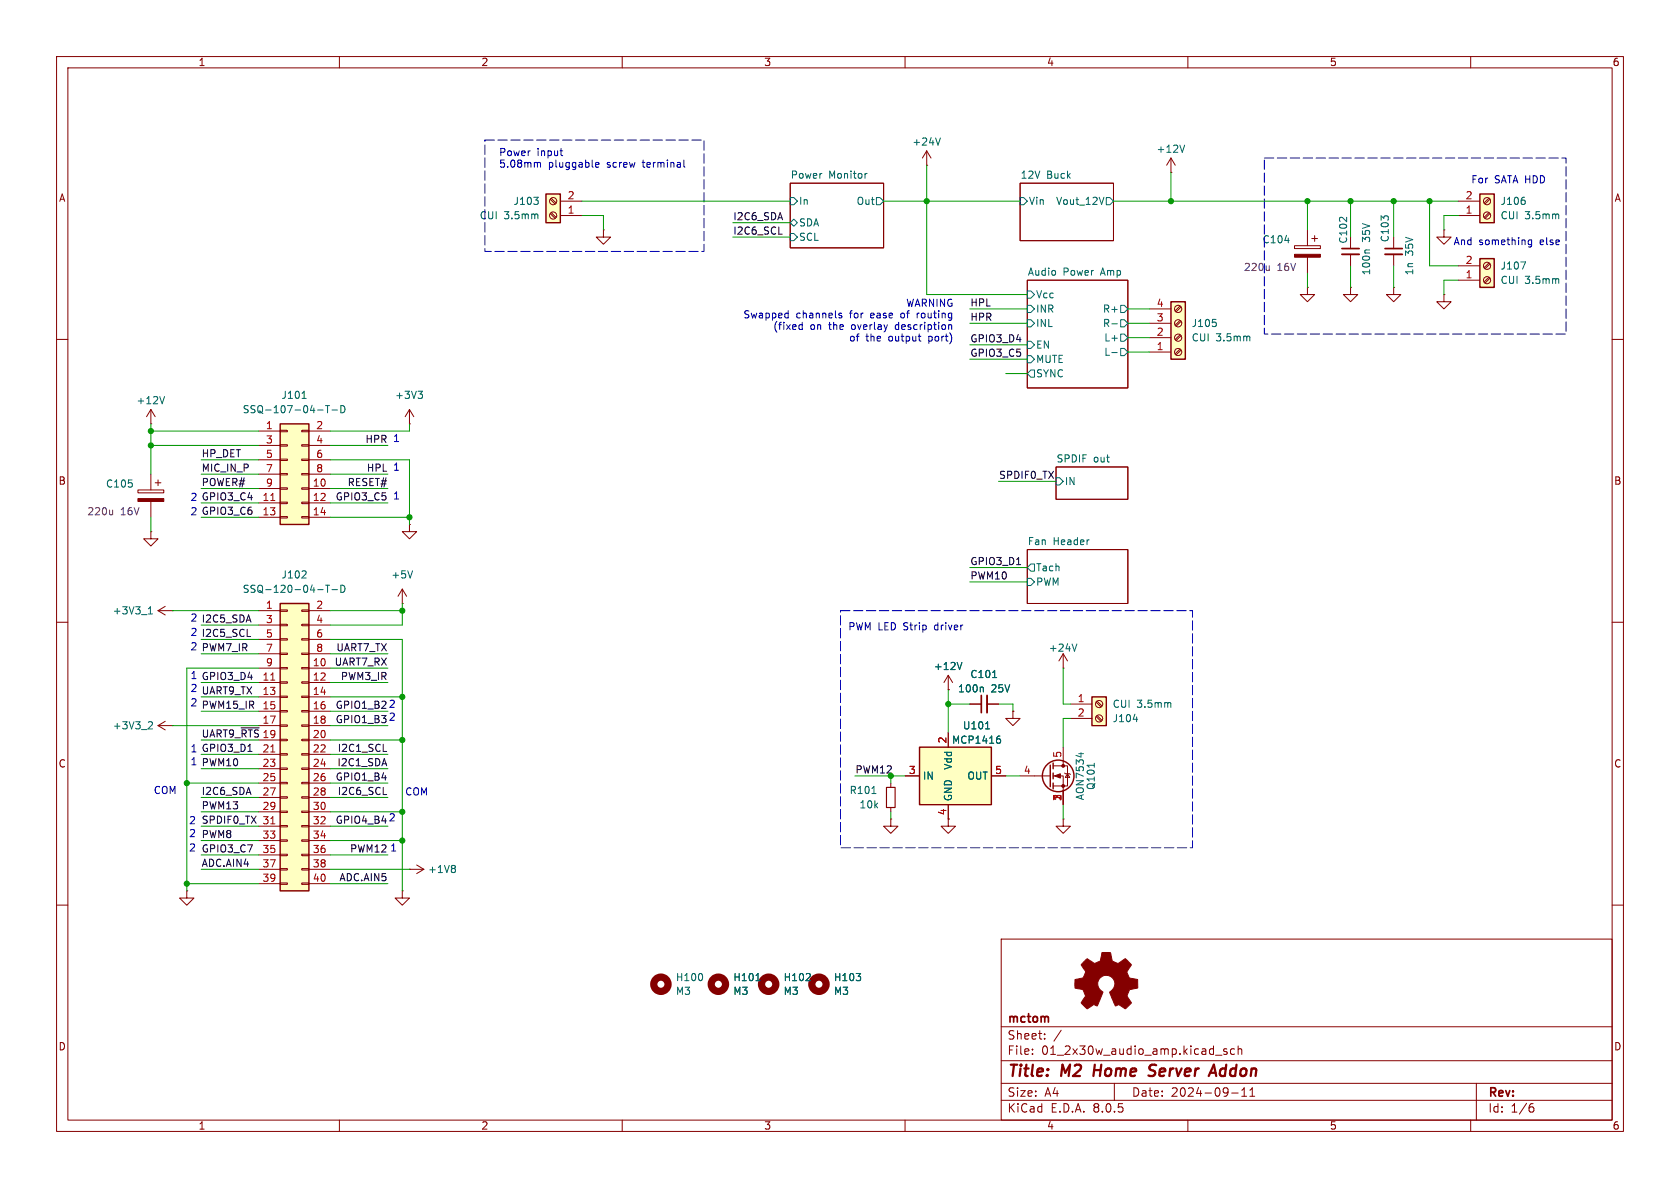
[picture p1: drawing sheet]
<svg xmlns="http://www.w3.org/2000/svg" width="297mm" height="210mm" viewBox="0 0 297 210" stroke-linecap="round" stroke-linejoin="round" font-family="sans-serif">
<g fill="none" stroke="#840000" stroke-width=".18">
<path d="M10 10h277v190h-277zM12 12h273v186h-273zM60 10v2M110 10v2M160 10v2M210 10v2M260 10v2M139.7 32.4h16.5v11.4h-16.5zM180.3 32.4h16.5v10.1h-16.5zM10 60h2M181.6 49.5h17.8v19.1h-17.8zM285 60h2"/>
<path d="M181.6 97.2h17.8v9.5h-17.8zM186.7 82.6h12.7v5.7h-12.7zM10 110h2M167.6 119.4l-.7 1.3M167.6 119.4v2.5M167.6 119.4l.8 1.3M285 110h2M167.6 121.9h.1M171.4 124.5h2.1M174.5 124.5h2M179.1 125.7v1.3h1.2l-1.2 1.3-1.3-1.3h1.3M179.1 125.7h.1"/>
<path d="M10 160h2M285 160h2M177 166h108v32h-108zM60 198v2M110 198v2M160 198v2M177 194.5h108M177 191.5h108M177 187.5h108M177 181.5h108M182.5 186.3v.1M182.5 185.5v.1"/>
<path d="M184.7 183.6v.1M184.7 182.8v.1M187.6 182.1l-1.3 2M197 191.5v3M210 198v2M214.9 186.5h1.1M216.9 185.5l-.4-.1-.2 .2 .1 .2 .5 .2v.3h-.6M217.7 193.2h1.2M218.2 185.5l-.4-.1-.3 .3v.4l.2 .2h.5M218.9 185.5l.2-.1 .4 .1v.9M218.9 184.9v1.5M219.5 193.8h.9"/>
<path d="M219.5 192.7l.5-.4v1.5M221 193.8h.8M221 192.7l.4-.4v1.5M260 198v2M261 191.5v6.5M270.6 195.7h.3l.3 .3-.1 .5-.5 .1M271 195.1l-.4 .1"/>
</g>
<path d="M193.6 188.2l-.3 2M204.1 190a.85 .85 0 0 1-1.1 .1M204.1 188.2l-.7 .1a.46 .46 0 0 0-.2 .5 .46 .46 0 0 0 .3 .4l.6 .2M213.9 189.6h1M214.6 188.2l.4 2" fill="none" stroke="#840000" stroke-width=".4"/>
<g fill="none" stroke="#006464" stroke-width=".18">
<path d="M139.7 39.4l.6-.7 .7 .7-.7 .6zM139.7 34.9h.6l.7 .7-.7 .6h-.6zM153.3 30.7l-.3 .1M154.9 34.9h.7l.6 .7-.6 .6h-.7zM180.3 34.9h.7l.6 .7-.6 .6h-.7zM195.2 34.9l-.5 1.2M195.6 34.9h.6l.6 .7-.6 .6h-.6zM139.7 41.3h.6l.7 .6-.7 .6h-.6zM181.6 54h.6l.7 .6-.7 .6h-.6zM181.6 56.5h.6l.7 .7-.7 .6h-.6zM181.6 51.4h.6l.7 .7-.7 .6h-.6zM196.6 57.2h.9"/>
<path d="M198.1 54h.7l.6 .6-.6 .6h-.7zM198.1 59.1h.7l.6 .6-.6 .6h-.7zM198.1 56.5h.7l.6 .7-.6 .6h-.7zM181.6 60.3h.6l.7 .7-.7 .6h-.6zM181.6 62.9h.6l.7 .6-.7 .6h-.6zM182.2 65.4h.7v1.3h-.7l-.6-.7zM196.6 62.3h.9M198.1 61.6h.7l.6 .6-.6 .7h-.7zM182.2 99.7h.7v1.3h-.7l-.6-.7zM186.7 84.5h.6l.7 .6-.7 .6h-.6zM170.1 117.1l-.5 1.3M175.5 119.8h.7"/>
<path d="M181.6 102.2h.6l.7 .7-.7 .6h-.6zM173.7 121.5l.1 .1v.7M151.4 172.1h.7l-.4 .5M152.1 172.7v.5"/>
</g>
<circle cx="144.8" cy="174" r="1.27" fill="none" stroke="#840000" stroke-width="1.3"/>
<path d="M174.5 122.9v3.1" fill="none" stroke="#840000" stroke-width=".33"/>
<path d="M173.5 122.9v3.1" fill="none" stroke="#840000" stroke-width=".3"/>
<path d="M193 123.2h2.6v5.1h-2.6z" fill="#ffffc2"/>
<path d="M193 123.2h2.6v5.1h-2.6z" fill="none" stroke="#840000" stroke-width=".25"/>
<g fill="none" stroke="#840000" stroke-width=".18">
<path d="M157.5 138.4v.8M189.2 124.5h3.8M189.2 127h3.8M193.8 126.7l.8 .8M193.8 124.1l.8 .9M194 126.5l.8 .8M194 124l.8 .8M157.5 142.7v.8M167.6 144.8v1.3h1.3l-1.3 1.2-1.2-1.2h1.2"/>
<circle cx="194.3" cy="124.5" r=".63"/>
<circle cx="194.3" cy="127" r=".63"/>
</g>
<path d="M200.3 127.2h.8M206.8 124.2l.2 .2v.6M154.1 140.3h.8" fill="none" stroke="#006464" stroke-width=".18"/>
<path d="M156.7 139.2h1.5v3.5h-1.5z" fill="none" stroke="#840000" stroke-width=".2"/>
<path d="M207 53.3h2.5v10.2h-2.5z" fill="#ffffc2"/>
<path d="M207 53.3h2.5v10.2h-2.5z" fill="none" stroke="#840000" stroke-width=".25"/>
<g fill="none" stroke="#840000" stroke-width=".18">
<path d="M203.2 59.7h3.8M203.2 57.2h3.8M203.2 54.6h3.8M208.6 54.1l-.9 .8M208.6 56.6l-.9 .9M208.6 59.2l-.9 .8M208.8 54.3l-.9 .8M208.8 56.8l-.9 .9M208.8 59.4l-.9 .8M231.1 50.8v1.3h-1.2l1.2 1.2 1.3-1.2h-1.3M231.1 50.8h.1M238.8 50.8v1.3h-1.3l1.3 1.2 1.2-1.2h-1.2"/>
<path d="M238.8 50.8h.1M238.8 41.9v2M238.8 45v2M246.4 50.8v1.3h-1.3l1.3 1.2 1.2-1.2h-1.2M246.4 50.8h.1M203.2 62.2h3.8M208.6 61.7l-.9 .9M208.8 61.9l-.9 .8M157.5 144.8v1.3h1.2l-1.2 1.2-1.3-1.2h1.3M157.5 144.8h.1"/>
<circle cx="208.3" cy="59.7" r=".63"/>
<circle cx="208.3" cy="54.6" r=".63"/>
<circle cx="208.3" cy="57.1" r=".63"/>
<circle cx="208.3" cy="62.2" r=".63"/>
</g>
<path d="M214.4 56.5h.6M214.9 57l.1 .2-.1 .5M220.8 59.4l.2 .2v.7M242.1 44.2h-.6l-.2 .2" fill="none" stroke="#006464" stroke-width=".18"/>
<path d="M237.2 45h3.1" fill="none" stroke="#840000" stroke-width=".33"/>
<path d="M237.2 43.9h3.1" fill="none" stroke="#840000" stroke-width=".3"/>
<path d="M162.6 132.1h12.7v10.1h-12.7z" fill="#ffffc2"/>
<path d="M162.6 132.1h12.7v10.1h-12.7z" fill="none" stroke="#840000" stroke-width=".25"/>
<path d="M188 118.1h.1M188 115.6l-.8 1.2M188 115.6v2.5M188 115.6l.7 1.2M160 137.2h2.6M167.6 129.5v2.6M175.3 137.2h2.5M167.6 142.2v2.6" fill="none" stroke="#840000" stroke-width=".18"/>
<path d="M190.4 113.8l-.4 1.3M174.2 128.8h.8M176.4 130.6l.4 .1 .1 .1-.1 .5-.4 .1M176.5 130.1h.3" fill="none" stroke="#006464" stroke-width=".18"/>
<path d="M49.5 106.7h5.1v50.8h-5.1z" fill="#ffffc2"/>
<g fill="none" stroke="#840000" stroke-width=".18">
<path d="M106.7 40.6v1.3h1.2l-1.2 1.3-1.3-1.3h1.3M106.7 40.6h.1M26.7 74.9h.1M26.7 72.4l-.8 1.3M26.7 72.4v2.5M26.7 72.4l.7 1.3M24.4 86.6h4.6v.5h-4.6zM26.7 94v1.3h-1.3l1.3 1.2 1.2-1.2h-1.2M26.7 94h.1M26.7 83.8v2.8M26.7 88.6v2.8M27.4 85.3h1"/>
<path d="M27.9 84.8v1.1M27.9 108h2.6M27.9 108l1.3 .7M29.2 107.2l-1.3 .8M30.5 108h.1M45.7 108h3.8M45.7 118.1h3.8M45.7 110.5h3.8M45.7 113h3.8M45.7 115.6h3.8M49.5 118h1.3v.2h-1.3zM49.5 115.4h1.3v.3h-1.3z"/>
<path d="M49.5 112.9h1.3v.3h-1.3zM49.5 110.4h1.3v.2h-1.3zM49.5 107.8h1.3v.3h-1.3zM53.3 118h1.3v.2h-1.3zM53.3 115.4h1.3v.3h-1.3zM53.3 112.9h1.3v.3h-1.3zM53.3 110.4h1.3v.2h-1.3zM53.3 107.8h1.3v.3h-1.3zM54.6 108h3.8M54.6 118.1h3.8M54.6 110.5h3.8M54.6 113h3.8"/>
<path d="M54.6 115.6h3.8M27.9 128.3h2.6M27.9 128.3l1.3 .7M29.2 127.5l-1.3 .8M30.5 128.3h.1M45.7 120.7h3.8M45.7 123.2h3.8M45.7 125.7h3.8M45.7 128.3h3.8M45.7 130.8h3.8M45.7 133.4h3.8M45.7 135.9h3.8"/>
<path d="M45.7 138.4h3.8M49.5 138.3h1.3v.3h-1.3zM49.5 135.8h1.3v.2h-1.3zM49.5 133.2h1.3v.3h-1.3zM49.5 130.7h1.3v.2h-1.3zM49.5 128.1h1.3v.3h-1.3zM49.5 125.6h1.3v.3h-1.3zM49.5 123.1h1.3v.2h-1.3zM49.5 120.5h1.3v.3h-1.3zM53.3 138.3h1.3v.3h-1.3zM53.3 135.8h1.3v.2h-1.3zM53.3 133.2h1.3v.3h-1.3z"/>
<path d="M53.3 130.7h1.3v.2h-1.3zM53.3 128.1h1.3v.3h-1.3zM53.3 125.6h1.3v.3h-1.3zM53.3 123.1h1.3v.2h-1.3zM53.3 120.5h1.3v.3h-1.3zM54.6 120.7h3.8M54.6 123.2h3.8M54.6 125.7h3.8M54.6 128.3h3.8M54.6 130.8h3.8M54.6 133.4h3.8M54.6 135.9h3.8"/>
<path d="M54.6 138.4h3.8M180.3 137.2h5.4M186.2 137.2h1.8v5M186.2 135.4h2.5v3.5h-2.5M188 132.1v3.3M188.2 136.7l.1 .1h.8l.1 .1M188.7 136.8l.4 .6h-.8zM33 157.5v1.3h1.3l-1.3 1.2-1.3-1.2h1.3M33 157.5h.1M45.7 141h3.8M45.7 143.5h3.8M45.7 146.1h3.8"/>
<path d="M45.7 148.6h3.8M45.7 151.1h3.8M45.7 153.7h3.8M45.7 156.2h3.8M49.5 156.1h1.3v.2h-1.3zM49.5 153.5h1.3v.3h-1.3zM49.5 151h1.3v.3h-1.3zM49.5 148.5h1.3v.2h-1.3zM49.5 145.9h1.3v.3h-1.3zM49.5 143.4h1.3v.2h-1.3zM49.5 140.8h1.3v.3h-1.3zM53.3 156.1h1.3v.2h-1.3z"/>
<path d="M53.3 153.5h1.3v.3h-1.3zM53.3 151h1.3v.3h-1.3zM53.3 148.5h1.3v.2h-1.3zM53.3 145.9h1.3v.3h-1.3zM53.3 143.4h1.3v.2h-1.3zM53.3 140.8h1.3v.3h-1.3zM54.6 141h3.8M54.6 143.5h3.8M54.6 146.1h3.8M54.6 148.6h3.8M54.6 151.1h3.8M54.6 153.7h3.8"/>
<path d="M54.6 156.2h3.8M71.1 157.5v1.3h1.3l-1.3 1.2-1.3-1.2h1.3M71.1 157.5h.1M72.4 153.7h.1M72.4 153.7h2.5M73.7 152.9l1.2 .8M74.9 153.7l-1.2 .7M188 144.8v1.3h1.2l-1.2 1.2-1.3-1.2h1.3M188 144.8h.1"/>
</g>
<g fill="none" stroke="#840000" stroke-width=".25">
<path d="M49.5 106.7h5.1v50.8h-5.1zM185.7 135.3v3.8M186.2 134.9v1M186.2 136.7v1M186.2 138.4v1"/>
<circle cx="187.1" cy="137.2" r="2.79"/>
</g>
<path d="M47.9 120.2h.7M47.9 132.9h.7M47.9 145.6h.7" fill="none" stroke="#a90000" stroke-width=".18"/>
<g fill="none" stroke="#006464" stroke-width=".18">
<path d="M29.1 70.1l-.4 1.3M26.2 108.5h.8M26.2 107.6l.4-.3v1.2M54 101l.1 .2v.3l-.8 .7h.8M56.2 104.2h.9M57.5 103.4h.8M57.9 103.4v1.3M58.7 104.2h1M60.3 103.4a.64 .64 0 0 1 .7 .7 .64 .64 0 0 1-.7 .6zM26.4 127.6h.4l.2 .3-.8 .9h.8M191.1 133v.8M193.5 134.9v.7"/>
<path d="M80.3 153l.2 .2-.2 .3 .2 .3v.2l-.2 .2M124.1 172.3v.8M133.6 173.4h.8M142.5 173.4h.8M143.2 172.2v.4"/>
</g>
<g fill="#840000" stroke="#840000" stroke-width=".18">
<path d="M186.4 137.2l1.1-.4v.7z"/>
<path d="M191.6 170l.6-.5 .9 .6a.62 .62 0 0 0 1 0l.2-.1a1.62 1.62 0 0 0 .5-1.4l.1-.2h1.4l.2 .8a.74 .74 0 0 0 .7 .9l.5 .2 1.3-.8 1 1-.4 .7a.75 .75 0 0 0-.2 1.2l.2 .5 1.5 .3v1.5l-1.4 .2-.1 .2a1.23 1.23 0 0 0-.2 1.2l.6 1-.1 .1-1 .9-.8-.5a.54 .54 0 0 0-.8 0l-1.1-2.3a2.33 2.33 0 0 0 .9-2 1.54 1.54 0 0 0-2.5-.7 1.54 1.54 0 0 0 .4 2.6l-1.1 2.4a.69 .69 0 0 0-1.1 .2l-.6 .3-1.1-1 .8-1.2-.2-.6a.71 .71 0 0 0-.9-.7l-.8-.2v-1.4l.5-.1a1.11 1.11 0 0 0 1.2-.7 .72 .72 0 0 0-.2-1.2l-.4-.7z"/>
<path d="M24.4 88.1h4.6v.5h-4.6z"/>
<circle cx="188" cy="138.9" r=".25"/>
<circle cx="188" cy="135.4" r=".25"/>
</g>
<g fill="none" stroke="#840000" stroke-width="1.3">
<circle cx="116.8" cy="174" r="1.27"/>
<circle cx="127" cy="174" r="1.27"/>
<circle cx="135.9" cy="174" r="1.27"/>
</g>
<path d="M19.9 90.2v.8M19.9 90.9l-.2 .1" fill="none" stroke="#840084" stroke-width=".18"/>
<path d="M96.5 34.3h2.6v5.1h-2.6z" fill="#ffffc2"/>
<path d="M96.5 34.3h2.6v5.1h-2.6z" fill="none" stroke="#840000" stroke-width=".25"/>
<g fill="none" stroke="#840000" stroke-width=".18">
<path d="M97.3 35.2l.8 .9M97.3 37.8l.8 .8M97.5 35.1l.8 .8M97.5 37.6l.8 .8M99.1 38.1h3.8M99.1 35.6h3.8M71.1 106.7h.1M71.1 104.1l-.7 1.3M71.1 104.1v2.6M71.1 104.1l.8 1.3"/>
<circle cx="97.8" cy="35.6" r=".63"/>
<circle cx="97.8" cy="38.1" r=".63"/>
</g>
<path d="M94.4 34.9h.8l-.5 .5M94.9 37.8l.2 .2v.7M95 35.4l.2 .2-.2 .5M72.9 100.9l-.4 1.3" fill="none" stroke="#006464" stroke-width=".18"/>
<path d="M49.5 74.9h5.1v17.8h-5.1z" fill="#ffffc2"/>
<g fill="none" stroke="#840000" stroke-width=".18">
<path d="M163.8 29.2h.1M163.8 26.7l-.7 1.2M163.8 26.7v2.5M163.8 26.7l.8 1.2M246.4 41.9v2M246.4 45v2M255.3 52.1v1.2h1.2l-1.2 1.3-1.3-1.3h1.3M255.3 52.1h.1M45.7 76.2h3.8M45.7 78.7h3.8M49.5 78.6h1.3v.3h-1.3zM49.5 76.1h1.3v.2h-1.3z"/>
<path d="M53.3 78.6h1.3v.3h-1.3zM53.3 76.1h1.3v.2h-1.3zM54.6 76.2h3.8M54.6 78.7h3.8M72.4 74.9h.1M72.4 72.4l-.8 1.3M72.4 72.4v2.5M72.4 72.4l.8 1.3M45.7 86.4h3.8M45.7 88.9h3.8M45.7 91.4h3.8M45.7 81.3h3.8"/>
<path d="M45.7 83.8h3.8M49.5 91.3h1.3v.3h-1.3zM49.5 88.8h1.3v.2h-1.3zM49.5 86.2h1.3v.3h-1.3zM49.5 83.7h1.3v.2h-1.3zM49.5 81.2h1.3v.2h-1.3zM53.3 91.3h1.3v.3h-1.3zM53.3 88.8h1.3v.2h-1.3zM53.3 86.2h1.3v.3h-1.3zM53.3 83.7h1.3v.2h-1.3zM53.3 81.2h1.3v.2h-1.3zM54.6 86.4h3.8"/>
<path d="M54.6 88.9h3.8M54.6 91.4h3.8M54.6 81.3h3.8M54.6 83.8h3.8M72.4 92.7v1.3h1.3l-1.3 1.3-1.3-1.3h1.3M72.4 92.7h.1"/>
</g>
<path d="M49.5 74.9h5.1v17.8h-5.1z" fill="none" stroke="#840000" stroke-width=".25"/>
<path d="M47.9 88.5h.7" fill="none" stroke="#a90000" stroke-width=".18"/>
<path d="M166.2 24.4l-.4 1.3M53.4 70.4h.7M56.2 72.5h.9M57.5 71.7h.8M57.9 71.7v1.3M58.7 72.5h1M60.3 71.7a.64 .64 0 0 1 .7 .6 .64 .64 0 0 1-.7 .7zM73.9 69.2h.8l-.4 .4M74.4 69.6l.3 .3v.3l-.3 .2" fill="none" stroke="#006464" stroke-width=".18"/>
<path d="M244.9 45h3" fill="none" stroke="#840000" stroke-width=".33"/>
<path d="M244.9 43.9h3" fill="none" stroke="#840000" stroke-width=".3"/>
<path d="M261.6 34.3h2.6v5.1h-2.6z" fill="#ffffc2"/>
<path d="M261.6 34.3h2.6v5.1h-2.6z" fill="none" stroke="#840000" stroke-width=".25"/>
<g fill="none" stroke="#840000" stroke-width=".18">
<path d="M207 30.5h.1M207 27.9l-.8 1.3M207 27.9v2.6M207 27.9l.8 1.3M257.8 38.1h3.8M257.8 35.6h3.8M263.2 35.1l-.8 .8M263.2 37.6l-.8 .8M263.4 35.2l-.9 .9M263.4 37.8l-.9 .8M228.9 43.4h4.5v.5h-4.5zM231.1 40.6v2.8"/>
<path d="M231.1 45.5v2.8M231.9 42.2h1M232.4 41.7v1M255.3 40.6v1.3h1.2l-1.2 1.3-1.3-1.3h1.3M255.3 40.6h.1"/>
<circle cx="262.9" cy="38.1" r=".63"/>
<circle cx="262.9" cy="35.6" r=".63"/>
</g>
<path d="M209.4 25.7l-.4 1.2M269.5 35.4l.1 .2-.1 .5M275.4 37.8l.2 .2v.7M227.1 42.5h.8" fill="none" stroke="#006464" stroke-width=".18"/>
<path d="M228.9 45h4.5v.5h-4.5z" fill="#840000" stroke="#840000" stroke-width=".18"/>
<path d="M224.4 47v.8M224.4 47.7l-.2 .1" fill="none" stroke="#840084" stroke-width=".18"/>
<path d="M261.6 45.7h2.6v5.1h-2.6z" fill="#ffffc2"/>
<path d="M261.6 45.7h2.6v5.1h-2.6z" fill="none" stroke="#840000" stroke-width=".25"/>
<g fill="none" stroke="#840000" stroke-width=".18">
<path d="M257.8 49.5h3.8M257.8 47h3.8M263.2 46.5l-.8 .8M263.2 49l-.8 .9M263.4 46.7l-.9 .8M263.4 49.2l-.9 .8M160 137.2h2.6M167.6 121.9h.1M167.6 129.5v2.6M171.4 124.5h2.1M174.5 124.5h2M175.3 137.2h2.5"/>
<path d="M179.1 125.7h.1M167.6 142.2v2.6"/>
<circle cx="262.9" cy="47" r=".63"/>
<circle cx="262.9" cy="49.5" r=".63"/>
</g>
<g fill="none" stroke="#006464" stroke-width=".18">
<path d="M268.9 46.3h.8l-.5 1.3M275.4 49.3l.2 .1v.7M170.1 117.1l-.5 1.3M175.5 119.8h.7M173.7 121.5l.1 .1v.7M174.2 128.8h.8M176.4 130.6l.4 .1 .1 .1-.1 .5-.4 .1M176.5 130.1h.3M133.6 173.4h.8M142.5 173.4h.8M143.2 172.2v.4M151.4 172.1h.7l-.4 .5"/>
<path d="M152.1 172.7v.5"/>
</g>
<path d="M137.7 41.4h.6M179.7 99.8h.7M43.7 112.5h.6M42.6 128.7h3.2M43.8 132.8h.8M67.8 132.8h.6M67.8 140.5h.6" fill="none" stroke="#0f0f0f" stroke-width=".18"/>
<g fill="none" stroke="#0000c2" stroke-width=".18">
<path d="M95 28.9l.2-.2 .3 .1 .1 .8M99 26.7h.5M99.2 27.5h.3M105.3 29.1l.6-.1-.1-.2-.3-.1-.2 .2 .1 .6h.4M120.9 28.3v1.1l.2 .2M139 55.4h.3M139.3 54.9v1.3M139.3 56.1l-.3 .1M141.3 58.2h.5M141.3 57.5h.5M141.8 57v1.2M148.3 55.6l.5 .4-.1 .2-.4-.1"/>
<path d="M148.8 55.4h-.3l-.2 .1M162.1 55.4v.8M162.4 55.4l-.3 .2M168.2 57.5l.1 .7M270.8 42.4v1l-.3 .3-.3-.1M270.8 42.5l-.4-.1-.2 .3 .1 .5h.5M162.6 60.2l.2 .1"/>
</g>
<path d="M85.7 24.8h38.8v19.7h-38.8zM223.5 27.9h53.4v31.2h-53.4zM148.6 108h62.2v41.9h-62.2z" fill="none" stroke="#0000c2" stroke-width=".18" stroke-dasharray="1.7 .6"/>
<g fill="none" stroke="#009600" stroke-width=".18">
<path d="M102.9 35.6h36.8M102.9 38.1h3.8v2.5M129.5 39.4h10.2M156.2 35.6h24.1M163.8 29.2v22.9h17.8M196.8 35.6h61M207 30.5v5.1M231.1 35.6v5M238.8 35.6v6.3M246.4 35.6v6.3M252.7 35.6v11.4h5.1M257.8 38.1h-2.5v2.5"/>
<path d="M129.5 41.9h10.2M171.4 57.2h10.2M171.4 54.6h10.2M199.4 59.7h3.8M199.4 57.2h3.8M199.4 54.6h3.8M231.1 48.3v2.5M238.8 47v3.8M246.4 47v3.8M257.8 49.5h-2.5v2.6M26.7 78.7h19M26.7 76.2h19"/>
<path d="M26.7 74.9v8.9M58.4 78.7h10.2M72.4 74.9v1.3h-14M171.4 61h10.2M171.4 63.5h10.2M177.8 66h3.8M199.4 62.2h3.8M26.7 91.4v2.6M35.6 83.8h10.1M35.6 81.3h10.1M35.6 86.4h10.1M35.6 88.9h10.1"/>
<path d="M35.6 91.4h10.1M58.4 81.3h14v11.4M58.4 83.8h10.2M58.4 86.4h10.2M58.4 88.9h10.2M58.4 91.4h14M176.5 85.1h10.2M30.5 108h15.2M35.6 113h10.1M35.6 110.5h10.1M35.6 115.6h10.1M45.7 118.1h-12.7v39.4"/>
<path d="M58.4 113h12.7v44.5M58.4 108h12.7M58.4 118.1h10.2M58.4 115.6h10.2M71.1 106.7v3.8h-12.7M171.4 102.9h10.2M171.4 100.3h10.2M188 118.1v6.4h1.2M30.5 128.3h15.2M33 138.4h12.7M35.6 135.9h10.1M35.6 133.4h10.1"/>
<path d="M35.6 130.8h10.1M35.6 123.2h10.1M35.6 120.7h10.1M35.6 125.7h10.1M58.4 135.9h10.2M58.4 133.4h10.2M58.4 138.4h10.2M58.4 130.8h12.7M58.4 123.2h12.7M58.4 120.7h10.2M58.4 128.3h10.2M58.4 125.7h10.2"/>
<path d="M151.1 137.2h8.9M157.5 137.2v1.2M167.6 121.9v7.6M167.6 124.5h3.8M176.5 124.5h2.6v1.2M177.8 137.2h2.5M189.2 127h-1.2v5.1M33 156.2h12.7M35.6 141h10.1M35.6 153.7h10.1M35.6 151.1h10.1M35.6 143.5h10.1"/>
<path d="M35.6 148.6h10.1M35.6 146.1h10.1M58.4 141h10.2M58.4 153.7h14M58.4 156.2h10.2M58.4 151.1h10.2M58.4 143.5h12.7M58.4 148.6h12.7M58.4 146.1h10.2M157.5 143.5v1.3M188 142.2v2.6"/>
</g>
<g fill="#009600" stroke="#009600" stroke-width=".18">
<circle cx="71.1" cy="108" r=".46"/>
<circle cx="72.4" cy="91.4" r=".46"/>
<circle cx="33" cy="156.2" r=".46"/>
<circle cx="33" cy="138.4" r=".46"/>
<circle cx="71.1" cy="123.2" r=".46"/>
<circle cx="71.1" cy="130.8" r=".46"/>
<circle cx="26.7" cy="76.2" r=".46"/>
<circle cx="26.7" cy="78.7" r=".46"/>
<circle cx="71.1" cy="143.5" r=".46"/>
<circle cx="71.1" cy="148.6" r=".46"/>
<circle cx="167.6" cy="124.5" r=".46"/>
<circle cx="157.5" cy="137.2" r=".46"/>
<circle cx="246.4" cy="35.6" r=".46"/>
<circle cx="252.7" cy="35.6" r=".46"/>
<circle cx="238.8" cy="35.6" r=".46"/>
<circle cx="231.1" cy="35.6" r=".46"/>
<circle cx="207" cy="35.6" r=".46"/>
<circle cx="163.8" cy="35.6" r=".46"/>
</g>
<g font-size="2.8" fill="#840000">
<text x="178" y="190.9">Title:</text>
<text x="187.7" y="190.9">M2</text>
<text x="194.2" y="190.9">Home</text>
<text x="204.8" y="190.9">Server</text>
<text x="216.4" y="190.9">Addon</text>
</g>
<g font-size="2.1" fill="#840000">
<text x="178" y="184">Sheet:</text>
<text x="178" y="181.2">mctom</text>
<text x="178" y="186.7">File:</text>
<text x="184.1" y="186.7">01_2x30w_audio_amp.kicad_sch</text>
<text x="178" y="196.9">KiCad</text>
<text x="178" y="194.1">Size:</text>
<text x="184.7" y="194.1">A4</text>
<text x="185.7" y="196.9">E.D.A.</text>
<text x="193.3" y="196.9">8.0.5</text>
<text x="200" y="194.1">Date:</text>
<text x="207" y="194.1">2024-09-11</text>
<text x="263" y="194.3">Rev:</text>
<text x="263" y="196.9">Id:</text>
<text x="267.1" y="196.9">1/6</text>
</g>
<g font-size="1.8" fill="#840000">
<text x="35" y="11.9">1</text>
<text x="85" y="11.9">2</text>
<text x="135" y="11.9">3</text>
<text x="185" y="11.9">4</text>
<text x="235" y="11.9">5</text>
<text x="285" y="11.9">6</text>
<text x="10.3" y="35.9">A</text>
<text x="285.3" y="35.9">A</text>
<text x="10.3" y="85.9">B</text>
<text x="285.3" y="85.9">B</text>
<text x="10.3" y="135.9">C</text>
<text x="285.3" y="135.9">C</text>
<text x="167.4" y="144.2" transform="rotate(-90 167.4 144.2)">4</text>
<text x="10.3" y="185.9">D</text>
<text x="285.3" y="185.9">D</text>
<text x="35" y="199.9">1</text>
<text x="85" y="199.9">2</text>
<text x="135" y="199.9">3</text>
<text x="185" y="199.9">4</text>
<text x="235" y="199.9">5</text>
<text x="285" y="199.9">6</text>
</g>
<g font-size="1.8" fill="#0000c2">
<text x="88.1" y="27.7">Power</text>
<text x="88.1" y="29.7">5.08mm</text>
<text x="94.9" y="27.7">input</text>
<text x="96.9" y="29.7">pluggable</text>
<text x="107.4" y="29.7">screw</text>
<text x="113.9" y="29.7">terminal</text>
<text x="260" y="32.6">For</text>
<text x="264.2" y="32.6">SATA HDD</text>
<text x="256.9" y="43.5">And</text>
<text x="261.4" y="43.5">something</text>
<text x="272.3" y="43.5">else</text>
<text x="131.3" y="56.5">Swapped</text>
<text x="136.6" y="58.5">(fixed</text>
<text x="140.7" y="56.5">channels</text>
<text x="143.2" y="58.5">on</text>
<text x="146.7" y="58.5">the</text>
<text x="150.4" y="56.5">for</text>
<text x="150.8" y="58.5">overlay</text>
<text x="154.2" y="56.5">ease</text>
<text x="158.7" y="58.5">description</text>
<text x="159.7" y="56.5">of</text>
<text x="160.1" y="54.4">WARNING</text>
<text x="162.8" y="56.5">routing</text>
<text x="150" y="60.6">of</text>
<text x="153.1" y="60.6">the</text>
<text x="157.2" y="60.6">output</text>
<text x="164.4" y="60.6">port)</text>
<text x="64.5" y="78.4">HPR 1</text>
<text x="64.7" y="83.5">HPL 1</text>
<text x="33.6" y="88.8">2 GPIO3_C4</text>
<text x="69.4" y="88.5">1</text>
<text x="33.6" y="91.3">2 GPIO3_C6</text>
<text x="33.6" y="110.1">2 I2C5_SDA</text>
<text x="33.6" y="112.6">2 I2C5_SCL</text>
<text x="149.9" y="111.5">PWM LED Strip</text>
<text x="165.5" y="111.5">driver</text>
<text x="33.6" y="115.2">2 PWM7_IR</text>
<text x="33.6" y="120.2">1 GPIO3_D4</text>
<text x="33.6" y="122.5">2 UART9_TX</text>
<text x="33.6" y="125.1">2 PWM15_IR</text>
<text x="68.6" y="125.3">2</text>
<text x="68.6" y="127.6">2</text>
<text x="33.6" y="135.5">1 PWM10</text>
<text x="33.6" y="133.2">1 GPIO3_D1</text>
<text x="27.1" y="140.6">COM</text>
<text x="71.5" y="140.8">COM</text>
<text x="33.3" y="145.9">2</text>
<text x="33.3" y="148.2">2</text>
<text x="68.6" y="145.4">2</text>
<text x="33.3" y="150.7">2</text>
<text x="68.9" y="150.7">1</text>
</g>
<g font-size="1.8" fill="#006464">
<text x="161.2" y="25.9">+24V</text>
<text x="204.4" y="27.2">+12V</text>
<text x="139.7" y="31.7">Power</text>
<text x="146.5" y="31.7">Monitor</text>
<text x="180.3" y="31.7">12V</text>
<text x="185" y="31.7">Buck</text>
<text x="84.7" y="39">CUI</text>
<text x="89.1" y="39">3.5mm</text>
<text x="90.7" y="36.4">J103</text>
<text x="141.2" y="40.2">SDA</text>
<text x="141.2" y="36.4">In</text>
<text x="151.3" y="36.4">Out</text>
<text x="181.8" y="36.4">Vin</text>
<text x="186.6" y="36.4">Vout_12V</text>
<text x="265.2" y="36.4">J106</text>
<text x="265.2" y="39">CUI</text>
<text x="269.6" y="39">3.5mm</text>
<text x="141.2" y="42.8">SCL</text>
<text x="223.1" y="43.2">C104</text>
<text x="238.4" y="43.2" transform="rotate(-90 238.4 43.2)">C102</text>
<text x="242.4" y="42.8" transform="rotate(-90 242.4 42.8)">35V</text>
<text x="245.7" y="42.9" transform="rotate(-90 245.7 42.9)">C103</text>
<text x="250" y="45.2" transform="rotate(-90 250 45.2)">35V</text>
<text x="265.2" y="47.9">J107</text>
<text x="181.6" y="48.8">Audio</text>
<text x="183.1" y="52.9">Vcc</text>
<text x="187.9" y="48.8">Power</text>
<text x="194.7" y="48.8">Amp</text>
<text x="242.4" y="48.8" transform="rotate(-90 242.4 48.8)">100n</text>
<text x="250" y="48.8" transform="rotate(-90 250 48.8)">1n</text>
<text x="265.2" y="50.4">CUI</text>
<text x="269.6" y="50.4">3.5mm</text>
<text x="183.1" y="55.5">INR</text>
<text x="183.1" y="58">INL</text>
<text x="194.9" y="55.5">R+</text>
<text x="194.9" y="58">R-</text>
<text x="210.6" y="58">J105</text>
<text x="183.1" y="61.8">EN</text>
<text x="183.1" y="64.4">MUTE</text>
<text x="195.1" y="63.1">L-</text>
<text x="195.1" y="60.6">L+</text>
<text x="210.6" y="60.6">CUI</text>
<text x="215" y="60.6">3.5mm</text>
<text x="24" y="71.7">+12V</text>
<text x="49.7" y="70.7">J101</text>
<text x="69.7" y="70.7">+3V3</text>
<text x="183.1" y="66.9">SYNC</text>
<text x="42.8" y="73.3">SSQ-107-04-T-D</text>
<text x="186.7" y="81.8">SPDIF</text>
<text x="193.3" y="81.8">out</text>
<text x="18.6" y="86.4">C105</text>
<text x="188.2" y="86">IN</text>
<text x="181.6" y="96.4">Fan</text>
<text x="183.1" y="101.2">Tach</text>
<text x="186.2" y="96.4">Header</text>
<text x="42.8" y="105">SSQ-120-04-T-D</text>
<text x="49.7" y="102.5">J102</text>
<text x="69.1" y="102.5">+5V</text>
<text x="183.1" y="103.7">PWM</text>
<text x="19.8" y="108.8">+3V3_1</text>
<text x="165" y="118.7">+12V</text>
<text x="185.3" y="115.4">+24V</text>
<text x="169.3" y="122.6">100n</text>
<text x="171.4" y="120.1">C101</text>
<text x="175.2" y="122.6">25V</text>
<text x="196.6" y="125.3">CUI</text>
<text x="201" y="125.3">3.5mm</text>
<text x="19.8" y="129.1">+3V3_2</text>
<text x="168.2" y="131.7">MCP1416</text>
<text x="170.1" y="129.1">U101</text>
<text x="196.6" y="127.9">J104</text>
<text x="168.5" y="136.2" transform="rotate(-90 168.5 136.2)">Vdd</text>
<text x="150.1" y="140.6">R101</text>
<text x="151.8" y="143.1">10k</text>
<text x="163.1" y="138">IN</text>
<text x="168.5" y="141.7" transform="rotate(-90 168.5 141.7)">GND</text>
<text x="170.9" y="138">OUT</text>
<text x="191.8" y="141.6" transform="rotate(-90 191.8 141.6)">AON7534</text>
<text x="193.7" y="139.7" transform="rotate(-90 193.7 139.7)">Q101</text>
<text x="75.6" y="154.5">+1V8</text>
<text x="119.4" y="173.6">H100</text>
<text x="129.5" y="173.6">H101</text>
<text x="138.4" y="173.6">H102</text>
<text x="147.3" y="173.6">H103</text>
<text x="119.4" y="176.1">M3</text>
<text x="129.5" y="176.1">M3</text>
<text x="138.4" y="176.1">M3</text>
<text x="147.3" y="176.1">M3</text>
</g>
<g font-size="1.8" fill="#a90000">
<text x="100.3" y="35.3">2</text>
<text x="259" y="35.3">2</text>
<text x="100.3" y="37.8">1</text>
<text x="259" y="37.8">1</text>
<text x="259" y="46.7">2</text>
<text x="259" y="49.3">1</text>
<text x="204.4" y="59.4">2</text>
<text x="204.4" y="56.9">3</text>
<text x="204.4" y="54.4">4</text>
<text x="204.4" y="62">1</text>
<text x="46.9" y="75.9">1</text>
<text x="55.8" y="75.9">2</text>
<text x="46.9" y="78.5">3</text>
<text x="46.9" y="81">5</text>
<text x="46.9" y="83.6">7</text>
<text x="55.8" y="78.5">4</text>
<text x="55.8" y="81">6</text>
<text x="55.8" y="83.6">8</text>
<text x="46.3" y="88.6">11</text>
<text x="46.9" y="86.1">9</text>
<text x="55.2" y="86.1">10</text>
<text x="55.2" y="88.6">12</text>
<text x="46.3" y="91.2">13</text>
<text x="55.2" y="91.2">14</text>
<text x="46.9" y="107.7">1</text>
<text x="55.8" y="107.7">2</text>
<text x="46.9" y="110.2">3</text>
<text x="46.9" y="112.8">5</text>
<text x="55.8" y="110.2">4</text>
<text x="55.8" y="112.8">6</text>
<text x="46.9" y="115.3">7</text>
<text x="46.9" y="117.9">9</text>
<text x="55.2" y="117.9">10</text>
<text x="55.8" y="115.3">8</text>
<text x="46.3" y="120.4">11</text>
<text x="46.3" y="122.9">13</text>
<text x="46.3" y="125.5">15</text>
<text x="55.2" y="120.4">12</text>
<text x="55.2" y="122.9">14</text>
<text x="55.2" y="125.5">16</text>
<text x="190.4" y="124.2">1</text>
<text x="46.3" y="128">17</text>
<text x="46.3" y="130.6">19</text>
<text x="55.2" y="128">18</text>
<text x="55.2" y="130.6">20</text>
<text x="167.4" y="131.5" transform="rotate(-90 167.4 131.5)">2</text>
<text x="190.4" y="126.7">2</text>
<text x="46.3" y="133.1">21</text>
<text x="46.3" y="135.6">23</text>
<text x="55.2" y="133.1">22</text>
<text x="55.2" y="135.6">24</text>
<text x="160.6" y="136.9">3</text>
<text x="175.8" y="136.9">5</text>
<text x="180.9" y="136.9">4</text>
<text x="187.7" y="134.1" transform="rotate(-90 187.7 134.1)">5</text>
<text x="46.3" y="138.2">25</text>
<text x="46.3" y="140.7">27</text>
<text x="46.3" y="143.3">29</text>
<text x="55.2" y="138.2">26</text>
<text x="55.2" y="140.7">28</text>
<text x="55.2" y="143.3">30</text>
<text x="187.7" y="141.7" transform="rotate(-90 187.7 141.7)">1</text>
<text x="46.3" y="145.8">31</text>
<text x="46.3" y="148.3">33</text>
<text x="55.2" y="145.8">32</text>
<text x="55.2" y="148.3">34</text>
<text x="46.3" y="150.9">35</text>
<text x="46.3" y="153.4">37</text>
<text x="46.3" y="156">39</text>
<text x="55.2" y="150.9">36</text>
<text x="55.2" y="153.4">38</text>
<text x="55.2" y="156">40</text>
</g>
<g font-size="1.8" fill="#0f0f0f">
<text x="129.5" y="41.6">I2C6_SCL</text>
<text x="129.5" y="39">I2C6_SDA</text>
<text x="171.4" y="56.8">HPR</text>
<text x="171.4" y="54.3">HPL</text>
<text x="171.4" y="63.2">GPIO3_C5</text>
<text x="171.4" y="60.6">GPIO3_D4</text>
<text x="35.6" y="80.9">HP_DET</text>
<text x="35.6" y="83.5">MIC_IN_P</text>
<text x="35.6" y="86">POWER#</text>
<text x="59.2" y="88.6">GPIO3_C5</text>
<text x="61.4" y="86">RESET#</text>
<text x="176.5" y="84.7">SPDIF0_TX</text>
<text x="171.4" y="100">GPIO3_D1</text>
<text x="171.4" y="102.5">PWM10</text>
<text x="59.1" y="117.8">UART7_RX</text>
<text x="59.4" y="115.2">UART7_TX</text>
<text x="59.2" y="125.4">GPIO1_B2</text>
<text x="60.2" y="120.3">PWM3_IR</text>
<text x="35.6" y="130.5">UART9_~{RTS}</text>
<text x="59.2" y="127.9">GPIO1_B3</text>
<text x="59.5" y="135.5">I2C1_SDA</text>
<text x="59.6" y="133">I2C1_SCL</text>
<text x="151.1" y="136.8">PWM12</text>
<text x="35.6" y="140.6">I2C6_SDA</text>
<text x="35.6" y="143.2">PWM13</text>
<text x="59.2" y="138.1">GPIO1_B4</text>
<text x="59.6" y="140.6">I2C6_SCL</text>
<text x="35.6" y="145.7">SPDIF0_TX</text>
<text x="35.6" y="148.2">PWM8</text>
<text x="59.2" y="145.7">GPIO4_B4</text>
<text x="35.6" y="153.3">ADC.AIN4</text>
<text x="35.6" y="150.8">GPIO3_C7</text>
<text x="59.9" y="155.9">ADC.AIN5</text>
<text x="61.8" y="150.8">PWM12</text>
</g>
<g font-size="1.8" fill="#840084">
<text x="219.8" y="48.1">220u</text>
<text x="225.8" y="48.1">16V</text>
<text x="15.3" y="91.3">220u</text>
<text x="21.3" y="91.3">16V</text>
</g>
</svg>
